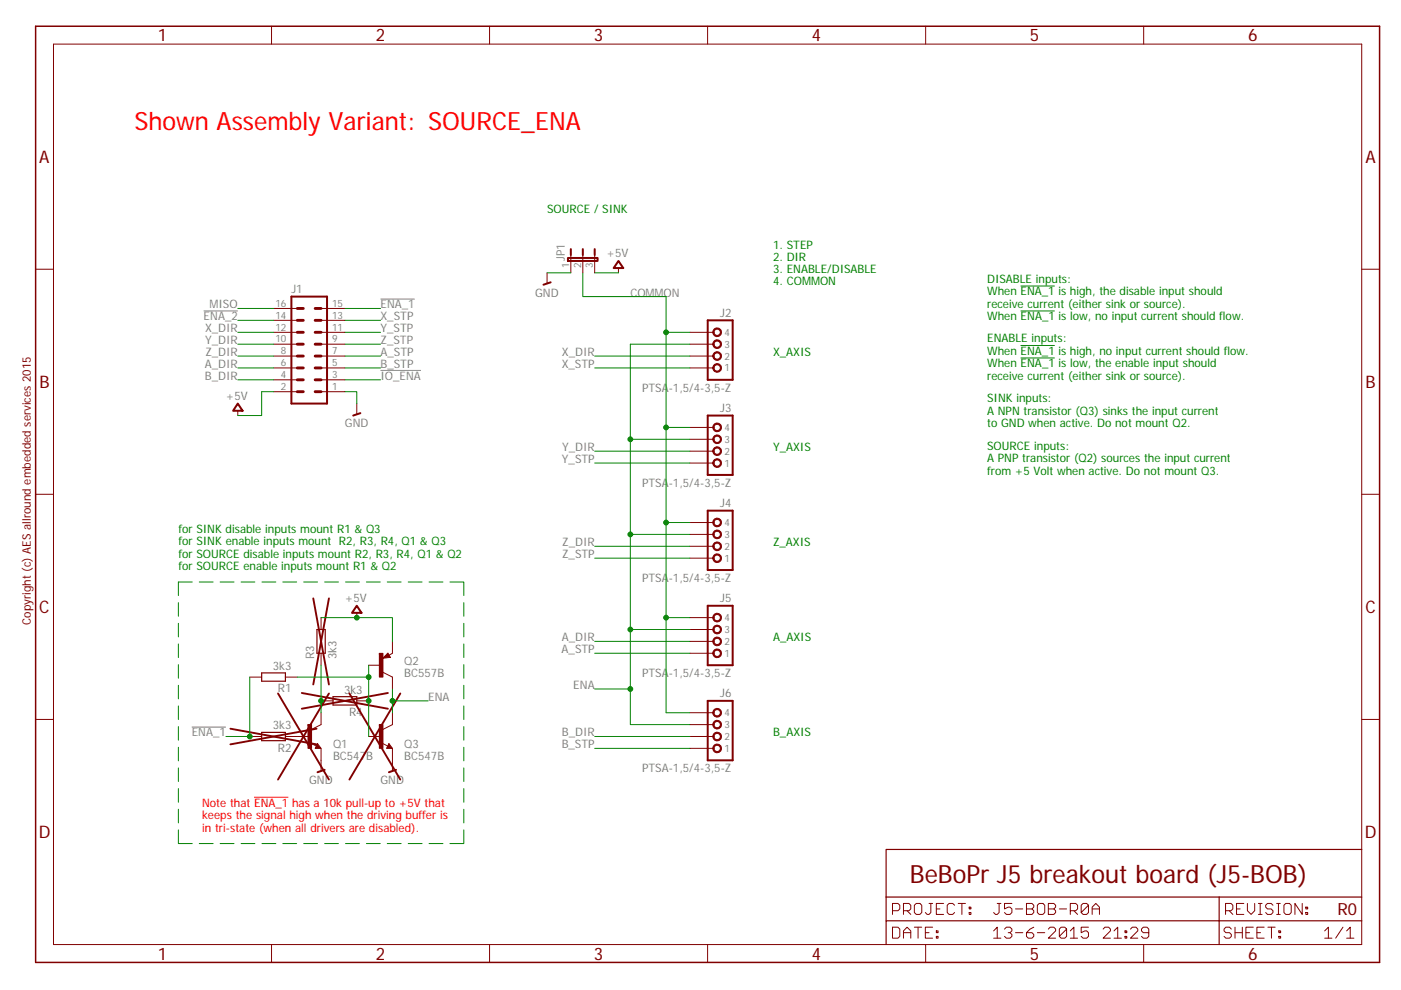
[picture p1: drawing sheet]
<svg xmlns="http://www.w3.org/2000/svg" width="297mm" height="210mm" viewBox="0 0 297 210" stroke-linecap="round" stroke-linejoin="round" font-family="sans-serif">
<path d="M43.2 66h7.2M80.7 63.4h7.2M80.7 78.6h8.6M40.7 154.2h7.2" fill="none" stroke="#808080" stroke-width=".21"/>
<path d="M61.8 62.9h7.5v22.7h-7.5z" fill="none" stroke="#800000" stroke-width=".42"/>
<g fill="none" stroke="#800000" stroke-width=".61">
<path d="M63 78h1.3M63 73h1.3M63 75.5h1.3M63 65.4h1.3M63 67.9h1.3M63 70.5h1.3M66.8 78h1.3M66.8 73h1.3M66.8 75.5h1.3M66.8 65.4h1.3M66.8 67.9h1.3M66.8 70.5h1.3"/>
<path d="M63 80.6h1.3M63 83.1h1.3M66.8 80.6h1.3M66.8 83.1h1.3"/>
</g>
<g fill="none" stroke="#800000" stroke-width=".21">
<path d="M58 78h5M58 75.5h5M58 73h5M58 70.5h5M58 67.9h5M58 65.4h5M68.1 75.5h5M68.1 73h5M68.1 70.5h5M68.1 67.9h5M68.1 65.4h5M68.1 78h5"/>
<path d="M58 83.1h5M58 80.6h5M68.1 83.1h5M68.1 80.6h5M82.3 138.5l.5 .9-1.6 .2zM83.2 138.6l-.7 .4M81.2 142.6l2 1"/>
</g>
<path d="M82.2 139.2h-.4l.4-.3 .3 .4-1.1 .1 .8-.7 .4 .6" fill="none" stroke="#800000" stroke-width=".25"/>
<path d="M80.4 138.6h.8v5h-.8z" fill="#800000"/>
<g fill="none" stroke="#800000" stroke-width=".21">
<path d="M146.3 78h5M146.3 75.5h5M146.3 73h5M146.3 70.5h5M68.1 131v2.5M68.1 138.6v2.5M80.4 138.6h.8v5h-.8zM80.4 138.6h.1M83.2 136v2.6M68.1 148.7h2.5M75.6 148.7h2.6M78.2 141.1h2.5"/>
<path d="M83.2 143.6v2.5"/>
</g>
<path d="M67.2 133.5h1.8v5.1h-1.8zM70.6 147.8h5v1.7h-5z" fill="none" stroke="#800000" stroke-width=".25"/>
<path d="M66.4 126.9l3.3 18.3M69.7 126.9l-3.3 18.3M64 147l18.3 3.3M82.3 147l-18.3 3.3" fill="none" stroke="#800000" stroke-width=".4"/>
<path d="M150 67.9h5.3v12.7h-5.3z" fill="none" stroke="#800000" stroke-width=".42"/>
<path d="M151.3 69.9a.92 .92 0 0 1 1.5 .1 .92 .92 0 0 1-.5 1.4 .92 .92 0 0 1-1.2-.9h.3a.67 .67 0 0 1 .9-.7 .67 .67 0 0 1 .2 1.1 .67 .67 0 0 1-1.1-.2v-.2h-.3z" fill-rule="evenodd" fill="#800000"/>
<path d="M151.3 69.9a.92 .92 0 0 1 1.5 .1 .92 .92 0 0 1-.5 1.4 .92 .92 0 0 1-1.2-.9h.3a.67 .67 0 0 1 .9-.7 .67 .67 0 0 1 .2 1.1 .67 .67 0 0 1-1.1-.2v-.2h-.3z" fill="none" stroke="#800000" stroke-width=".21"/>
<path d="M151.3 72.5a.92 .92 0 0 1 1.5 0 .92 .92 0 0 1-.5 1.4 .92 .92 0 0 1-1.2-.9h.3a.67 .67 0 0 1 .9-.6 .67 .67 0 0 1 .2 1.1 .67 .67 0 0 1-1.1-.3v-.2h-.3z" fill-rule="evenodd" fill="#800000"/>
<path d="M151.3 72.5a.92 .92 0 0 1 1.5 0 .92 .92 0 0 1-.5 1.4 .92 .92 0 0 1-1.2-.9h.3a.67 .67 0 0 1 .9-.6 .67 .67 0 0 1 .2 1.1 .67 .67 0 0 1-1.1-.3v-.2h-.3z" fill="none" stroke="#800000" stroke-width=".21"/>
<path d="M151.3 75a.92 .92 0 0 1 1.5 0 .92 .92 0 0 1-.5 1.4 .92 .92 0 0 1-1.2-.9h.3a.67 .67 0 0 1 .9-.6 .67 .67 0 0 1 .2 1.1 .67 .67 0 0 1-1.1-.3v-.2h-.3z" fill-rule="evenodd" fill="#800000"/>
<path d="M151.3 75a.92 .92 0 0 1 1.5 0 .92 .92 0 0 1-.5 1.4 .92 .92 0 0 1-1.2-.9h.3a.67 .67 0 0 1 .9-.6 .67 .67 0 0 1 .2 1.1 .67 .67 0 0 1-1.1-.3v-.2h-.3z" fill="none" stroke="#800000" stroke-width=".21"/>
<path d="M151.3 77.5a.92 .92 0 0 1 1.5 0 .92 .92 0 0 1-.5 1.4 .92 .92 0 0 1-1.2-.9h.3a.67 .67 0 0 1 .9-.6 .67 .67 0 0 1 .2 1.1 .67 .67 0 0 1-1.1-.2v-.3h-.3z" fill-rule="evenodd" fill="#800000"/>
<path d="M151.3 77.5a.92 .92 0 0 1 1.5 0 .92 .92 0 0 1-.5 1.4 .92 .92 0 0 1-1.2-.9h.3a.67 .67 0 0 1 .9-.6 .67 .67 0 0 1 .2 1.1 .67 .67 0 0 1-1.1-.2v-.3h-.3zM146.3 98.2h5M146.3 95.7h5M146.3 93.2h5M146.3 90.7h5" fill="none" stroke="#800000" stroke-width=".21"/>
<path d="M150 88.1h5.3v12.6h-5.3z" fill="none" stroke="#800000" stroke-width=".42"/>
<path d="M151.3 90.1a.92 .92 0 0 1 1.5 0 .92 .92 0 0 1-.5 1.4 .92 .92 0 0 1-1.2-.8h.3a.67 .67 0 0 1 .9-.7 .67 .67 0 0 1 .2 1.1 .67 .67 0 0 1-1.1-.2v-.2h-.3z" fill-rule="evenodd" fill="#800000"/>
<path d="M151.3 90.1a.92 .92 0 0 1 1.5 0 .92 .92 0 0 1-.5 1.4 .92 .92 0 0 1-1.2-.8h.3a.67 .67 0 0 1 .9-.7 .67 .67 0 0 1 .2 1.1 .67 .67 0 0 1-1.1-.2v-.2h-.3z" fill="none" stroke="#800000" stroke-width=".21"/>
<path d="M151.3 92.6a.92 .92 0 0 1 1.5 .1 .92 .92 0 0 1-.5 1.4 .92 .92 0 0 1-1.2-.9h.3a.68 .68 0 0 1 .9-.7 .68 .68 0 0 1 .2 1.1 .68 .68 0 0 1-1.1-.2v-.2h-.3z" fill-rule="evenodd" fill="#800000"/>
<path d="M151.3 92.6a.92 .92 0 0 1 1.5 .1 .92 .92 0 0 1-.5 1.4 .92 .92 0 0 1-1.2-.9h.3a.68 .68 0 0 1 .9-.7 .68 .68 0 0 1 .2 1.1 .68 .68 0 0 1-1.1-.2v-.2h-.3z" fill="none" stroke="#800000" stroke-width=".21"/>
<path d="M151.3 95.1a.92 .92 0 0 1 1.5 .1 .92 .92 0 0 1-.5 1.4 .92 .92 0 0 1-1.2-.9h.3a.67 .67 0 0 1 .9-.7 .67 .67 0 0 1 .2 1.1 .67 .67 0 0 1-1.1-.2v-.2h-.3z" fill-rule="evenodd" fill="#800000"/>
<path d="M151.3 95.1a.92 .92 0 0 1 1.5 .1 .92 .92 0 0 1-.5 1.4 .92 .92 0 0 1-1.2-.9h.3a.67 .67 0 0 1 .9-.7 .67 .67 0 0 1 .2 1.1 .67 .67 0 0 1-1.1-.2v-.2h-.3z" fill="none" stroke="#800000" stroke-width=".21"/>
<path d="M151.3 97.7a.92 .92 0 0 1 1.5 0 .92 .92 0 0 1-.5 1.4 .92 .92 0 0 1-1.2-.9h.3a.67 .67 0 0 1 .9-.6 .67 .67 0 0 1 .2 1.1 .67 .67 0 0 1-1.1-.3v-.2h-.3z" fill-rule="evenodd" fill="#800000"/>
<path d="M151.3 97.7a.92 .92 0 0 1 1.5 0 .92 .92 0 0 1-.5 1.4 .92 .92 0 0 1-1.2-.9h.3a.67 .67 0 0 1 .9-.6 .67 .67 0 0 1 .2 1.1 .67 .67 0 0 1-1.1-.3v-.2h-.3zM146.3 118.4h5M146.3 115.9h5M146.3 113.3h5M146.3 110.8h5" fill="none" stroke="#800000" stroke-width=".21"/>
<path d="M150 108.3h5.3v12.6h-5.3z" fill="none" stroke="#800000" stroke-width=".42"/>
<path d="M151.3 110.3a.92 .92 0 0 1 1.5 0 .92 .92 0 0 1-.5 1.4 .92 .92 0 0 1-1.2-.9h.3a.67 .67 0 0 1 .9-.6 .67 .67 0 0 1 .1 1.2l-.3 .1a.69 .69 0 0 1-.7-.7h-.3z" fill-rule="evenodd" fill="#800000"/>
<path d="M151.3 110.3a.92 .92 0 0 1 1.5 0 .92 .92 0 0 1-.5 1.4 .92 .92 0 0 1-1.2-.9h.3a.67 .67 0 0 1 .9-.6 .67 .67 0 0 1 .1 1.2l-.3 .1a.69 .69 0 0 1-.7-.7h-.3z" fill="none" stroke="#800000" stroke-width=".21"/>
<path d="M151.3 112.8a.92 .92 0 0 1 1.5 0 .92 .92 0 0 1-.5 1.4 .92 .92 0 0 1-1.2-.9h.3a.67 .67 0 0 1 .9-.6 .67 .67 0 0 1 .2 1.1 .67 .67 0 0 1-1.1-.2v-.3h-.3z" fill-rule="evenodd" fill="#800000"/>
<path d="M151.3 112.8a.92 .92 0 0 1 1.5 0 .92 .92 0 0 1-.5 1.4 .92 .92 0 0 1-1.2-.9h.3a.67 .67 0 0 1 .9-.6 .67 .67 0 0 1 .2 1.1 .67 .67 0 0 1-1.1-.2v-.3h-.3z" fill="none" stroke="#800000" stroke-width=".21"/>
<path d="M151.3 115.3a.92 .92 0 0 1 1.5 .1 .92 .92 0 0 1-.5 1.4 .92 .92 0 0 1-1.2-.9h.3a.67 .67 0 0 1 .9-.7 .67 .67 0 0 1 .2 1.1 .67 .67 0 0 1-1.1-.2v-.2h-.3z" fill-rule="evenodd" fill="#800000"/>
<path d="M151.3 115.3a.92 .92 0 0 1 1.5 .1 .92 .92 0 0 1-.5 1.4 .92 .92 0 0 1-1.2-.9h.3a.67 .67 0 0 1 .9-.7 .67 .67 0 0 1 .2 1.1 .67 .67 0 0 1-1.1-.2v-.2h-.3z" fill="none" stroke="#800000" stroke-width=".21"/>
<path d="M151.3 117.9a.92 .92 0 0 1 1.5 0 .92 .92 0 0 1-.5 1.4 .92 .92 0 0 1-1.2-.9h.3a.67 .67 0 0 1 .9-.6 .67 .67 0 0 1 .3 1 .67 .67 0 0 1-1.1 0l-.1-.4h-.3z" fill-rule="evenodd" fill="#800000"/>
<path d="M151.3 117.9a.92 .92 0 0 1 1.5 0 .92 .92 0 0 1-.5 1.4 .92 .92 0 0 1-1.2-.9h.3a.67 .67 0 0 1 .9-.6 .67 .67 0 0 1 .3 1 .67 .67 0 0 1-1.1 0l-.1-.4h-.3zM146.3 138.6h5M146.3 136h5M146.3 133.5h5M146.3 131h5" fill="none" stroke="#800000" stroke-width=".21"/>
<path d="M150 128.5h5.3v12.6h-5.3z" fill="none" stroke="#800000" stroke-width=".42"/>
<path d="M151.3 130.5a.92 .92 0 0 1 1.5 0 .92 .92 0 0 1-.5 1.4 .92 .92 0 0 1-1.2-.9h.3a.67 .67 0 0 1 .9-.6 .67 .67 0 0 1 .2 1.1 .67 .67 0 0 1-1.1-.3v-.2h-.3z" fill-rule="evenodd" fill="#800000"/>
<path d="M151.3 130.5a.92 .92 0 0 1 1.5 0 .92 .92 0 0 1-.5 1.4 .92 .92 0 0 1-1.2-.9h.3a.67 .67 0 0 1 .9-.6 .67 .67 0 0 1 .2 1.1 .67 .67 0 0 1-1.1-.3v-.2h-.3z" fill="none" stroke="#800000" stroke-width=".21"/>
<path d="M151.3 133a.92 .92 0 0 1 1.5 0 .92 .92 0 0 1-.5 1.4 .92 .92 0 0 1-1.2-.9h.3a.67 .67 0 0 1 .9-.6 .67 .67 0 0 1 .2 1.1 .67 .67 0 0 1-1.1-.3v-.2h-.3z" fill-rule="evenodd" fill="#800000"/>
<path d="M151.3 133a.92 .92 0 0 1 1.5 0 .92 .92 0 0 1-.5 1.4 .92 .92 0 0 1-1.2-.9h.3a.67 .67 0 0 1 .9-.6 .67 .67 0 0 1 .2 1.1 .67 .67 0 0 1-1.1-.3v-.2h-.3z" fill="none" stroke="#800000" stroke-width=".21"/>
<path d="M151.3 135.5a.92 .92 0 0 1 1.5 .1 .92 .92 0 0 1-.5 1.4 .92 .92 0 0 1-1.2-1h.3a.67 .67 0 0 1 .9-.6 .67 .67 0 0 1 .3 1 .67 .67 0 0 1-1.1 0l-.1-.4h-.3z" fill-rule="evenodd" fill="#800000"/>
<path d="M151.3 135.5a.92 .92 0 0 1 1.5 .1 .92 .92 0 0 1-.5 1.4 .92 .92 0 0 1-1.2-1h.3a.67 .67 0 0 1 .9-.6 .67 .67 0 0 1 .3 1 .67 .67 0 0 1-1.1 0l-.1-.4h-.3z" fill="none" stroke="#800000" stroke-width=".21"/>
<path d="M151.3 138a.92 .92 0 0 1 1.5 .1 .92 .92 0 0 1-.5 1.4 .92 .92 0 0 1-1.2-.9h.3a.67 .67 0 0 1 .9-.7 .67 .67 0 0 1 .2 1.1 .67 .67 0 0 1-1.1-.2v-.2h-.3z" fill-rule="evenodd" fill="#800000"/>
<path d="M151.3 138a.92 .92 0 0 1 1.5 .1 .92 .92 0 0 1-.5 1.4 .92 .92 0 0 1-1.2-.9h.3a.67 .67 0 0 1 .9-.7 .67 .67 0 0 1 .2 1.1 .67 .67 0 0 1-1.1-.2v-.2h-.3zM146.3 158.7h5M146.3 156.2h5M146.3 153.7h5M146.3 151.2h5" fill="none" stroke="#800000" stroke-width=".21"/>
<path d="M150 148.7h5.3v12.6h-5.3z" fill="none" stroke="#800000" stroke-width=".42"/>
<path d="M151.3 150.6a.92 .92 0 0 1 1.5 .1 .92 .92 0 0 1-.5 1.4 .92 .92 0 0 1-1.2-.9h.3a.67 .67 0 0 1 .9-.7 .67 .67 0 0 1 .2 1.1 .67 .67 0 0 1-1.1-.2v-.2h-.3z" fill-rule="evenodd" fill="#800000"/>
<path d="M151.3 150.6a.92 .92 0 0 1 1.5 .1 .92 .92 0 0 1-.5 1.4 .92 .92 0 0 1-1.2-.9h.3a.67 .67 0 0 1 .9-.7 .67 .67 0 0 1 .2 1.1 .67 .67 0 0 1-1.1-.2v-.2h-.3z" fill="none" stroke="#800000" stroke-width=".21"/>
<path d="M151.3 153.2a.92 .92 0 0 1 1.5 0 .92 .92 0 0 1-.5 1.4 .92 .92 0 0 1-1.2-.9h.3a.69 .69 0 0 1 .7-.7l.3 .2a.67 .67 0 0 1-.1 1.1 .67 .67 0 0 1-.9-.6h-.3z" fill-rule="evenodd" fill="#800000"/>
<path d="M151.3 153.2a.92 .92 0 0 1 1.5 0 .92 .92 0 0 1-.5 1.4 .92 .92 0 0 1-1.2-.9h.3a.69 .69 0 0 1 .7-.7l.3 .2a.67 .67 0 0 1-.1 1.1 .67 .67 0 0 1-.9-.6h-.3z" fill="none" stroke="#800000" stroke-width=".21"/>
<path d="M151.3 155.7a.92 .92 0 0 1 1.5 0 .92 .92 0 0 1-.5 1.4 .92 .92 0 0 1-1.2-.9h.3a.67 .67 0 0 1 .9-.6 .67 .67 0 0 1 .2 1.1 .67 .67 0 0 1-1.1-.3v-.2h-.3z" fill-rule="evenodd" fill="#800000"/>
<path d="M151.3 155.7a.92 .92 0 0 1 1.5 0 .92 .92 0 0 1-.5 1.4 .92 .92 0 0 1-1.2-.9h.3a.67 .67 0 0 1 .9-.6 .67 .67 0 0 1 .2 1.1 .67 .67 0 0 1-1.1-.3v-.2h-.3z" fill="none" stroke="#800000" stroke-width=".21"/>
<path d="M151.3 158.2a.92 .92 0 0 1 1.5 0 .92 .92 0 0 1-.5 1.4 .92 .92 0 0 1-1.2-.9h.3a.67 .67 0 0 1 .9-.6 .67 .67 0 0 1 .2 1.1 .67 .67 0 0 1-1.1-.3v-.2h-.3z" fill-rule="evenodd" fill="#800000"/>
<g fill="none" stroke="#800000" stroke-width=".21">
<path d="M116 57.9v2.2M121 54.1v3.8M123.6 54.1v3.8M126.1 54.1v3.8M131.1 56.9v1M50.4 87.1v1M75.6 85.6v2.3M75.6 130v1M65.9 157.6l1.2 .6M67.3 157.7l.8 1h-1.3zM68.1 153.7l-2 1M151.3 158.2a.92 .92 0 0 1 1.5 0 .92 .92 0 0 1-.5 1.4 .92 .92 0 0 1-1.2-.9h.3a.67 .67 0 0 1 .9-.6 .67 .67 0 0 1 .2 1.1 .67 .67 0 0 1-1.1-.3v-.2h-.3z"/>
<path d="M83.2 161.3v2.2"/>
</g>
<path d="M116.8 59.9l-1.6 .5M120.4 54.7h6.3v.7h-6.3zM121 52.8v1.3M123.6 52.8v1.3M126.1 52.8v1.3M131.1 55.4l1 1.5h-2zM50.4 85.6l1 1.5h-2zM76.4 87.6l-1.5 .5M75.6 128.5l1 1.5h-2zM84 163.3l-1.5 .5" fill="none" stroke="#800000" stroke-width=".42"/>
<path d="M67.3 158.2l.2 .3h-.4l.2-.5 .5 .6h-.7" fill="none" stroke="#800000" stroke-width=".25"/>
<path d="M65.3 153.7h.8v5h-.8z" fill="#800000"/>
<path d="M53 156.2h2.5M60.5 156.2h5M65.3 153.7h.8v5h-.8zM65.3 153.7h.1M68.1 151.2v2.5M68.1 158.7v4.8M81 157.6l1.2 .6M82.5 157.7l.7 1h-1.2zM83.2 153.7l-2 1" fill="none" stroke="#800000" stroke-width=".21"/>
<path d="M48.8 154.6l18.3 3.3M58.9 147.1l10.8 18.3M67.1 154.6l-18.3 3.3M69.7 147.1l-10.8 18.3" fill="none" stroke="#800000" stroke-width=".4"/>
<path d="M68.8 163.3l-1.5 .5" fill="none" stroke="#800000" stroke-width=".42"/>
<path d="M55.5 155.3h5v1.8h-5zM82.5 158.2l.1 .3h-.4l.3-.5 .4 .6h-.7" fill="none" stroke="#800000" stroke-width=".25"/>
<path d="M80.4 153.7h.8v5h-.8z" fill="#800000"/>
<g fill="none" stroke="#800000" stroke-width=".21">
<path d="M11.3 9.4h277.4v190.9h-277.4zM57.6 5.6v3.8M103.8 5.6v3.8M150 5.6v3.8M196.3 5.6v3.8M242.5 5.6v3.8M7.6 57.1h3.7M288.7 57.1h3.8M7.6 104.8h3.7M288.7 104.8h3.8M7.6 152.6h3.7M53 143.6h2.5"/>
<path d="M60.5 143.6h2.5M78.2 156.2h2.5M80.4 153.7h.8v5h-.8zM80.4 153.7h.1M83.2 151.2v2.5M83.2 158.7v2.6M288.7 152.6h3.8M189.2 196.7h1.2l.4 .4v1.5l-.4 .4h-1.2zM189.2 193.2h1.2l.4-.4v-.8l-.4-.4h-1.2v2.4M191.6 199v-1.6l.7-.7 .8 .7v1.6M191.6 193.2h1.1l.4-.4v-.8l-.4-.4h-1.1v2.4M191.6 197.8h1.5"/>
<path d="M192.3 193.2l.8 .8M193.9 192l.4-.4h.7l.4 .4v1.5l-.4 .5h-.7l-.4-.5zM193.9 196.7h1.5M194.6 196.7v2.3M196.2 197.8h.8M197 191.6h.7M197.4 191.6v1.9l-.4 .5h-.4l-.4-.5M197.7 196.7h-1.5v2.3h1.5M198.5 192.8h.8M198.5 197.4h.4v.4h-.4zM198.5 198.6h.4v.4h-.4zM200.1 191.6h-1.6v2.4h1.6"/>
<path d="M202.4 192l-.4-.4h-.8l-.4 .4v1.5l.4 .5h.8l.4-.5M203.2 191.6h1.5M203.9 191.6v2.4M205.5 192.4h.4v.4h-.4zM205.5 193.5h.4v.5h-.4zM210.7 197.4l.7-.7v2.3M210.7 199h1.5M211.4 191.6h.8M211.8 191.6v1.9l-.4 .5h-.4l-.3-.5M213 197.1l.4-.4h.7l.4 .4v.3l-.4 .4h-.3M214.1 197.8l.4 .4v.4l-.4 .4h-.7l-.4-.4M214.5 191.6h-1.5v1.2l.8-.4h.3l.4 .4v.7l-.4 .5h-.7l-.4-.5"/>
<path d="M215.3 192.8h1.5M215.3 197.8h1.5M217.6 191.6h1.2l.4 .4v.4l-.4 .4 .4 .4v.3l-.4 .5h-1.2zM217.6 192.8h1.2M219.2 196.7l-.8 .4-.8 .7v.8l.4 .4h.8l.4-.4v-.4l-.4-.4h-1.2M219.9 192l.4-.4h.8l.4 .4v1.5l-.4 .5h-.8l-.4-.5zM219.9 197.8h1.6M222.3 191.6h1.1l.4 .4v.4l-.4 .4 .4 .4v.3l-.4 .5h-1.1zM222.3 192.8h1.1M222.3 197.1l.3-.4h.8l.4 .4v.3l-1.5 1.6h1.5M224.6 192.8h1.5M226.1 197.1l-1.5 1.5 .4 .4h.8l.3-.4v-1.5l-.3-.4h-.8l-.4 .4v1.5"/>
<path d="M226.9 197.4l.8-.7v2.3M226.9 193.2h1.2l.4-.4v-.8l-.4-.4h-1.2v2.4M226.9 199h1.6M227.7 193.2l.8 .8M230.8 192l-1.6 1.5 .4 .5h.8l.4-.5v-1.5l-.4-.4h-.8l-.4 .4v1.5M230.8 196.7h-1.6v1.1l.8-.4h.4l.4 .4v.8l-.4 .4h-.8l-.4-.4M231.6 194v-1.6l.7-.8 .8 .8v1.6M231.6 192.8h1.5M233.9 197.1l.4-.4h.8l.3 .4v.3l-1.5 1.6h1.5M236.2 197.4l.8-.7v2.3M236.2 199h1.6M238.5 197.4h.4v.4h-.4z"/>
<path d="M238.5 198.6h.4v.4h-.4zM239.7 197.1l.4-.4h.8l.3 .4v.3l-1.5 1.6h1.5M243.6 197.8h-1.2l-.4-.4v-.3l.4-.4h.8l.4 .4v1.5l-.4 .4h-.8l-.4-.4M259.8 193.2h1.2l.4-.4v-.8l-.4-.4h-1.2v2.4M260.6 193.2l.8 .8M261.1 197.1l-.4-.4h-.8l-.4 .4v.3l.4 .4h.8l.4 .4v.4l-.4 .4h-.8l-.4-.4M261.8 197.8h1.6M261.8 196.7v2.3M262.2 192.8h.7M263.4 196.7v2.3M263.7 191.6h-1.5v2.4h1.5M264.2 197.8h.7"/>
<path d="M264.5 191.6v1.6l.8 .8 .7-.8v-1.6M265.7 196.7h-1.5v2.3h1.5M266.5 197.8h.8M266.8 194h.8M266.8 191.6h.8M267.2 191.6v2.4M268 196.7h-1.5v2.3h1.5M268.8 196.7h1.6M269.6 196.7v2.3M269.9 192l-.4-.4h-.8l-.4 .4v.4l.4 .4h.8l.4 .4v.3l-.4 .5h-.8l-.4-.5M270.7 194h.7M270.7 191.6h.7"/>
<path d="M271.1 191.6v2.4M271.1 197.4h.4v.4h-.4zM271.1 198.6h.4v.4h-.4zM272.6 191.6h.8l.4 .4v1.5l-.4 .5h-.8l-.4-.5v-1.5zM276.1 191.6v2.4l-1.6-2.4v2.4M276.9 192.4h.4v.4h-.4zM276.9 193.5h.4v.5h-.4zM280.9 197.4l.7-.7v2.3M280.9 199h1.5M284.7 196.7l-1.5 2.3M285.5 197.4l.8-.7v2.3M285.5 199h1.6"/>
<path d="M57.6 200.3v3.8M103.8 200.3v3.8M150 200.3v3.8M196.3 200.3v3.8M242.5 200.3v3.8"/>
</g>
<path d="M74.1 147.1l10.8 18.3M84.9 147.1l-10.8 18.3" fill="none" stroke="#800000" stroke-width=".4"/>
<path d="M55.5 142.7h5v1.8h-5zM187.9 190.3v5M187.9 190.3h100.8M258.5 190.3v10M288.7 180.2h-100.8v10.1M288.7 195.3h-100.8v5" fill="none" stroke="#800000" stroke-width=".25"/>
<path d="M7.6 5.6h284.9v198.5h-284.9v-198.5" fill="none" stroke="#800000" stroke-width=".32"/>
<g fill="none" stroke="#008000" stroke-width=".21">
<path d="M50.4 65.4h7.6M50.4 67.9h7.6M50.4 70.5h7.6M50.4 75.5h7.6M50.4 73h7.6M50.4 78h7.6M126.1 75.5h20.2M216.4 60.7h7.2M216.4 66h7.2M216.4 73.3h7.2M216.4 75.9h7.2M50.4 80.6h7.6"/>
<path d="M58 83.1h-2.5v5h-5.1M126.1 95.7h20.2M126.1 115.9h20.2M68.1 131h15.1v5M126.1 136h20.2M126.1 156.2h20.2"/>
</g>
<circle cx="75.6" cy="131" r=".51" fill="#008000"/>
<g fill="none" stroke="#008000" stroke-width=".21">
<path d="M126.1 57.9h5M73.1 65.4h7.6M53 143.6v12.6h-5.1"/>
<circle cx="75.6" cy="131" r=".51"/>
</g>
<circle cx="53" cy="156.2" r=".51" fill="#008000"/>
<g fill="none" stroke="#008000" stroke-width=".21">
<path d="M116 57.9h5M73.1 67.9h7.6M73.1 78h7.6M73.1 70.5h7.6M73.1 73h7.6M73.1 75.5h7.6M126.1 78h20.2M146.3 70.5h-5.1v20.2h5.1M73.1 83.1h2.5v2.5M73.1 80.6h7.6M126.1 98.2h20.2M141.2 90.7v20.1"/>
<path d="M126.1 118.4h20.2M126.1 138.6h20.2M126.1 158.7h20.2"/>
<circle cx="53" cy="156.2" r=".51"/>
</g>
<circle cx="141.2" cy="90.7" r=".51" fill="#008000"/>
<g fill="none" stroke="#008000" stroke-width=".21">
<path d="M146.3 110.8h-5.1v20.2"/>
<circle cx="141.2" cy="90.7" r=".51"/>
</g>
<circle cx="141.2" cy="110.8" r=".51" fill="#008000"/>
<g fill="none" stroke="#008000" stroke-width=".21">
<path d="M146.3 131h-5.1v20.2"/>
<circle cx="141.2" cy="110.8" r=".51"/>
</g>
<circle cx="141.2" cy="131" r=".51" fill="#008000"/>
<g fill="none" stroke="#008000" stroke-width=".21">
<path d="M141.2 62.9v7.6M141.2 151.2h5.1"/>
<circle cx="141.2" cy="131" r=".51"/>
</g>
<circle cx="141.2" cy="70.5" r=".51" fill="#008000"/>
<g fill="none" stroke="#008000" stroke-width=".21">
<path d="M123.6 57.9v5h17.6M78.2 148.7v7.5"/>
<circle cx="141.2" cy="70.5" r=".51"/>
</g>
<circle cx="78.2" cy="148.7" r=".51" fill="#008000"/>
<g fill="none" stroke="#008000" stroke-width=".21">
<path d="M63 143.6h15.2M78.2 141.1v7.6"/>
<circle cx="78.2" cy="148.7" r=".51"/>
</g>
<circle cx="78.2" cy="143.6" r=".51" fill="#008000"/>
<g fill="none" stroke="#008000" stroke-width=".21">
<path d="M133.6 113.3v20.2M146.3 133.5h-12.7v20.2h12.7"/>
<circle cx="78.2" cy="143.6" r=".51"/>
</g>
<circle cx="133.6" cy="133.5" r=".51" fill="#008000"/>
<g fill="none" stroke="#008000" stroke-width=".21">
<path d="M133.6 93.2v20.1h12.7"/>
<circle cx="133.6" cy="133.5" r=".51"/>
</g>
<circle cx="133.6" cy="113.3" r=".51" fill="#008000"/>
<g fill="none" stroke="#008000" stroke-width=".21">
<path d="M133.6 73v20.2h12.7"/>
<circle cx="133.6" cy="113.3" r=".51"/>
</g>
<circle cx="133.6" cy="93.2" r=".51" fill="#008000"/>
<g fill="none" stroke="#008000" stroke-width=".21">
<path d="M133.6 73h12.7M126.1 146.1h7.5"/>
<circle cx="133.6" cy="93.2" r=".51"/>
</g>
<circle cx="133.6" cy="146.1" r=".51" fill="#008000"/>
<g fill="none" stroke="#008000" stroke-width=".21">
<path d="M83.2 146.1v2.6h7.6M83.2 148.7v2.5"/>
<circle cx="133.6" cy="146.1" r=".51"/>
</g>
<circle cx="83.2" cy="148.7" r=".51" fill="#008000"/>
<g fill="none" stroke="#008000" stroke-width=".21">
<path d="M37.8 127.8v2.9M37.8 132.2v2.9M37.8 136.6v2.9M40.8 123.4h-3v2.9M42.2 123.4h3M46.7 123.4h2.9M51.1 123.4h2.9M55.5 123.4h3M60 123.4h2.9M64.4 123.4h2.9M68.8 123.4h3M73.3 123.4h2.9"/>
<path d="M77.7 123.4h2.9M82.1 123.4h2.9M86.5 123.4h3M91 123.4h2.9M95.4 123.4h2.9v2.9M98.3 127.8v2.9M98.3 132.2v2.9M98.3 136.6v2.9M37.8 141v2.8M37.8 145.4v2.8M37.8 149.7v2.9M37.8 154.1v2.9"/>
<path d="M37.8 158.5v2.9M68.1 141.1v7.6M98.3 141v2.8M98.3 145.4v2.8M98.3 149.7v2.9M98.3 154.1v2.9M98.3 158.5v2.9M37.8 162.9v2.9M37.8 167.3v2.9M37.8 171.6v2.9M37.8 176v2.9h3M42.2 178.9h3"/>
<path d="M46.7 178.9h2.9M51.1 178.9h2.9M55.5 178.9h3M60 178.9h2.9M64.4 178.9h2.9M68.8 178.9h3M73.3 178.9h2.9M77.7 178.9h2.9M82.1 178.9h2.9M86.5 178.9h3M91 178.9h2.9M98.3 176v2.9h-2.9"/>
<path d="M98.3 162.9v2.9M98.3 167.3v2.9M98.3 171.6v2.9"/>
<circle cx="83.2" cy="148.7" r=".51"/>
</g>
<circle cx="68.1" cy="148.7" r=".51" fill="#008000"/>
<g fill="none" stroke="#008000" stroke-width=".21">
<path d="M68.1 148.7v2.5"/>
<circle cx="68.1" cy="148.7" r=".51"/>
</g>
<path d="M53.9 169.1h7.2" fill="none" stroke="#f00" stroke-width=".21"/>
<text font-size="5.3" fill="#f00" x="28.5" y="27.6">Shown Assembly Variant: SOURCE_ENA</text>
<text font-size="5.3" fill="#800000" x="192.9" y="187.2">BeBoPr J5 breakout board (J5-BOB)</text>
<g font-size="3.7" fill="#800000">
<text x="33.5" y="8.7">1</text>
<text x="79.7" y="8.7">2</text>
<text x="125.9" y="8.7">3</text>
<text x="172.1" y="8.7">4</text>
<text x="218.4" y="8.7">5</text>
<text x="264.6" y="8.7">6</text>
<text x="8.3" y="34.5">A</text>
<text x="289.5" y="34.5">A</text>
<text x="8.4" y="82.3">B</text>
<text x="289.5" y="82.3">B</text>
<text x="8.3" y="130">C</text>
<text x="289.5" y="130">C</text>
<text x="8.2" y="177.8">D</text>
<text x="289.4" y="177.8">D</text>
<text x="33.5" y="203.5">1</text>
<text x="79.7" y="203.5">2</text>
<text x="125.9" y="203.5">3</text>
<text x="172.1" y="203.5">4</text>
<text x="218.4" y="203.5">5</text>
<text x="264.6" y="203.5">6</text>
</g>
<text font-size="3.6" fill="#800000" x="283.6" y="194">R0</text>
<g font-size="2.5" fill="#008000">
<text x="116" y="45.3">SOURCE / SINK</text>
<text x="163.9" y="52.8">1. STEP</text>
<text x="163.9" y="55.4">2. DIR</text>
<text x="163.9" y="57.9">3. ENABLE/DISABLE</text>
<text x="163.9" y="60.4">4. COMMON</text>
<text x="209.3" y="60">DISABLE inputs:</text>
<text x="209.3" y="62.7">When ENA_1 is high, the disable input should</text>
<text x="209.3" y="65.3">receive current (either sink or source).</text>
<text x="209.3" y="67.9">When ENA_1 is low, no input current should flow.</text>
<text x="163.9" y="75.5">X_AXIS</text>
<text x="209.3" y="72.6">ENABLE inputs:</text>
<text x="209.3" y="75.3">When ENA_1 is high, no input current should flow.</text>
<text x="209.3" y="77.9">When ENA_1 is low, the enable input should</text>
<text x="209.3" y="80.6">receive current (either sink or source).</text>
<text x="209.3" y="85.4">SINK inputs:</text>
<text x="209.3" y="88">A NPN transistor (Q3) sinks the input current</text>
<text x="163.9" y="95.7">Y_AXIS</text>
<text x="209.3" y="90.7">to GND when active. Do not mount Q2.</text>
<text x="209.3" y="95.4">SOURCE inputs:</text>
<text x="209.3" y="98.1">A PNP transistor (Q2) sources the input current</text>
<text x="209.3" y="100.7">from +5 Volt when active. Do not mount Q3.</text>
<text x="37.8" y="113">for SINK disable inputs mount R1 &amp; Q3</text>
<text x="37.8" y="115.6">for SINK enable inputs mount R2, R3, R4, Q1 &amp; Q3</text>
<text x="37.8" y="118.3">for SOURCE disable inputs mount R2, R3, R4, Q1 &amp; Q2</text>
<text x="163.9" y="115.9">Z_AXIS</text>
<text x="37.8" y="120.9">for SOURCE enable inputs mount R1 &amp; Q2</text>
<text x="163.9" y="136">A_AXIS</text>
<text x="163.9" y="156.2">B_AXIS</text>
</g>
<g font-size="2.5" fill="#808080">
<text x="119.8" y="55.4" transform="rotate(-90 119.8 55.4)">JP1</text>
<text x="128.6" y="54.6">+5V</text>
<text x="44.4" y="65.4">MISO</text>
<text x="61.8" y="62.1">J1</text>
<text x="80.7" y="65.4">ENA_1</text>
<text x="113.5" y="62.9">GND</text>
<text x="133.6" y="62.9">COMMON</text>
<text x="43.2" y="67.9">ENA_2</text>
<text x="43.5" y="70.5">X_DIR</text>
<text x="80.7" y="67.9">X_STP</text>
<text x="80.7" y="70.5">Y_STP</text>
<text x="152.7" y="67.2">J2</text>
<text x="43.5" y="73">Y_DIR</text>
<text x="43.5" y="75.5">Z_DIR</text>
<text x="80.7" y="73">Z_STP</text>
<text x="80.7" y="75.5">A_STP</text>
<text x="119.1" y="75.5">X_DIR</text>
<text x="43.4" y="78">A_DIR</text>
<text x="43.5" y="80.6">B_DIR</text>
<text x="80.7" y="78">B_STP</text>
<text x="80.7" y="80.6">IO_ENA</text>
<text x="119.1" y="78">X_STP</text>
<text x="136.1" y="83.1">PTSA-1,5/4-3,5-Z</text>
<text x="47.9" y="84.8">+5V</text>
<text x="152.7" y="87.4">J3</text>
<text x="73.1" y="90.7">GND</text>
<text x="119.2" y="95.7">Y_DIR</text>
<text x="119.1" y="98.2">Y_STP</text>
<text x="136.1" y="103.3">PTSA-1,5/4-3,5-Z</text>
<text x="152.7" y="107.5">J4</text>
<text x="119.2" y="118.4">Z_STP</text>
<text x="119.2" y="115.9">Z_DIR</text>
<text x="136.1" y="123.4">PTSA-1,5/4-3,5-Z</text>
<text x="73.1" y="127.7">+5V</text>
<text x="152.7" y="127.7">J5</text>
<text x="119.1" y="136">A_DIR</text>
<text x="57.8" y="142.1">3k3</text>
<text x="66.6" y="139.8" transform="rotate(-90 66.6 139.8)">R3</text>
<text x="71.3" y="139.8" transform="rotate(-90 71.3 139.8)">3k3</text>
<text x="85.7" y="143.6">BC557B</text>
<text x="85.7" y="141.1">Q2</text>
<text x="119.1" y="138.6">A_STP</text>
<text x="136.1" y="143.6">PTSA-1,5/4-3,5-Z</text>
<text x="58.9" y="146.9">R1</text>
<text x="73" y="147.1">3k3</text>
<text x="90.8" y="148.7">ENA</text>
<text x="121.6" y="146.1">ENA</text>
<text x="152.7" y="147.9">J6</text>
<text x="57.8" y="154.7">3k3</text>
<text x="74" y="151.9">R4</text>
<text x="40.7" y="156.2">ENA_1</text>
<text x="58.9" y="159.5">R2</text>
<text x="70.6" y="158.7">Q1</text>
<text x="70.6" y="161.3">BC547B</text>
<text x="85.7" y="158.7">Q3</text>
<text x="85.7" y="161.3">BC547B</text>
<text x="119.1" y="158.7">B_STP</text>
<text x="119.1" y="156.2">B_DIR</text>
<text x="65.5" y="166.3">GND</text>
<text x="80.7" y="166.3">GND</text>
<text x="136.1" y="163.8">PTSA-1,5/4-3,5-Z</text>
</g>
<text font-size="2.5" fill="#800000" x="6.5" y="132.5" transform="rotate(-90 6.5 132.5)">Copyright (c) AES allround embedded services 2015</text>
<g font-size="2.5" fill="#f00">
<text x="42.9" y="171.1">Note that ENA_1 has a 10k pull-up to +5V that</text>
<text x="42.9" y="173.7">keeps the signal high when the driving buffer is</text>
<text x="42.9" y="176.4">in tri-state (when all drivers are disabled).</text>
</g>
<g font-size="2.1" fill="#808080">
<text x="120.7" y="56.9" transform="rotate(-90 120.7 56.9)">1</text>
<text x="123.2" y="56.9" transform="rotate(-90 123.2 56.9)">2</text>
<text x="125.7" y="56.9" transform="rotate(-90 125.7 56.9)">3</text>
<text x="58.4" y="65.1">16</text>
<text x="70.4" y="65.1">15</text>
<text x="58.4" y="70.1">12</text>
<text x="58.4" y="67.6">14</text>
<text x="70.4" y="70.1">11</text>
<text x="70.4" y="67.6">13</text>
<text x="153.6" y="71.2">4</text>
<text x="58.4" y="72.6">10</text>
<text x="59.6" y="77.7">6</text>
<text x="59.6" y="75.2">8</text>
<text x="70.4" y="77.7">5</text>
<text x="70.4" y="75.2">7</text>
<text x="70.4" y="72.6">9</text>
<text x="153.6" y="76.3">2</text>
<text x="153.6" y="73.7">3</text>
<text x="59.6" y="82.7">2</text>
<text x="59.6" y="80.2">4</text>
<text x="70.4" y="82.7">1</text>
<text x="70.4" y="80.2">3</text>
<text x="153.6" y="78.8">1</text>
<text x="153.6" y="93.9">3</text>
<text x="153.6" y="91.4">4</text>
<text x="153.6" y="99">1</text>
<text x="153.6" y="96.4">2</text>
<text x="153.6" y="111.6">4</text>
<text x="153.6" y="119.1">1</text>
<text x="153.6" y="116.6">2</text>
<text x="153.6" y="114.1">3</text>
<text x="153.6" y="131.7">4</text>
<text x="153.6" y="136.8">2</text>
<text x="153.6" y="134.3">3</text>
<text x="153.6" y="139.3">1</text>
<text x="153.6" y="154.4">3</text>
<text x="153.6" y="151.9">4</text>
<text x="153.6" y="159.5">1</text>
<text x="153.6" y="157">2</text>
</g>
</svg>
